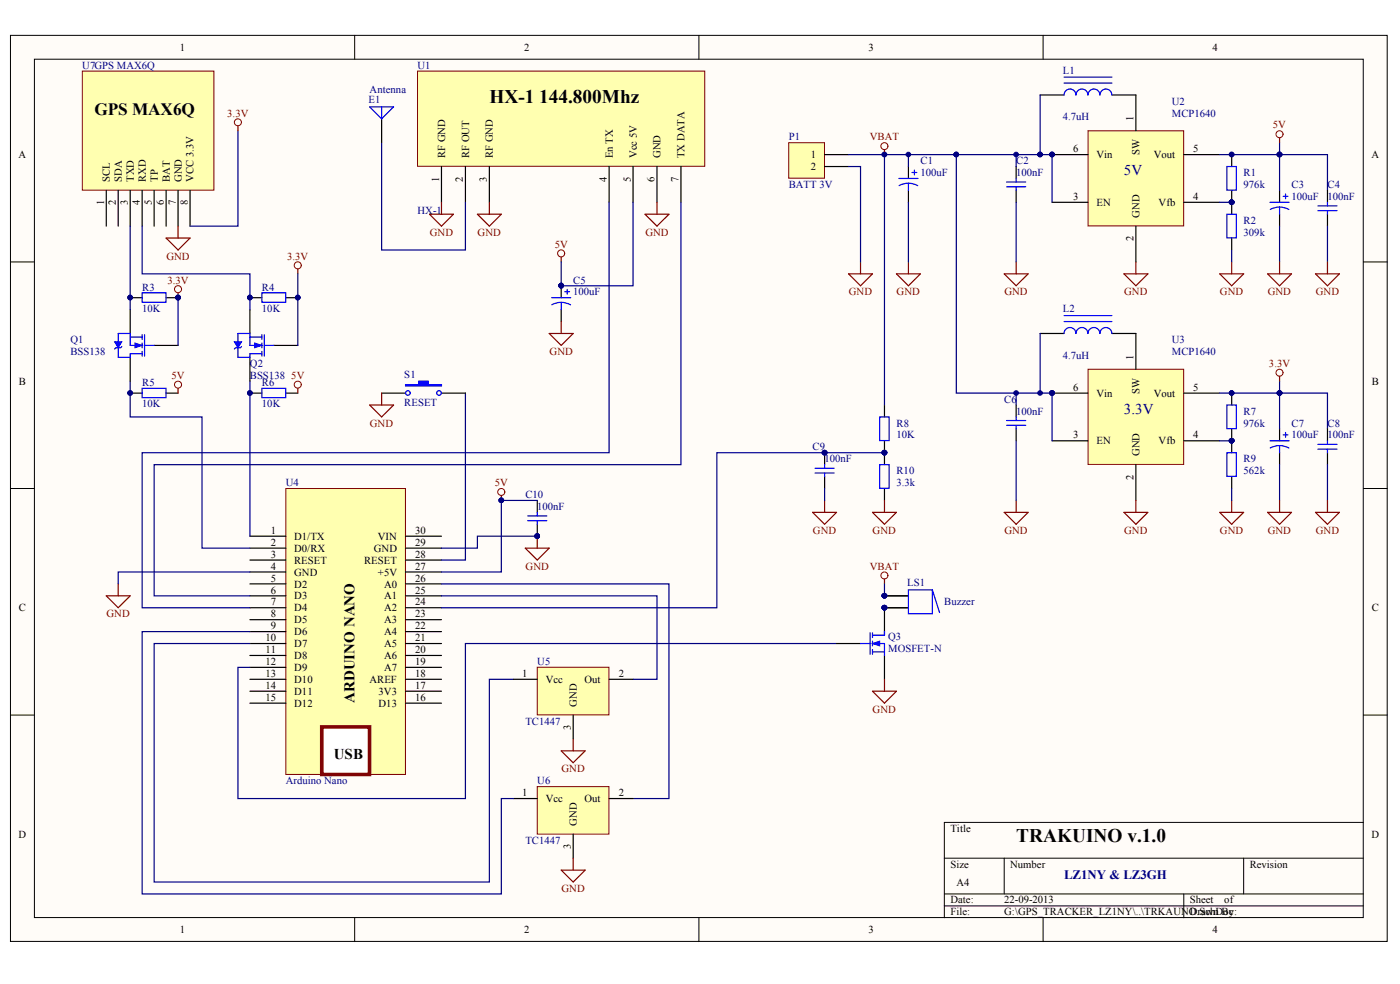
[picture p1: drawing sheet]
<svg xmlns="http://www.w3.org/2000/svg" width="288mm" height="202mm" viewBox="0 0 288 202" stroke-linecap="round" stroke-linejoin="round" font-family="sans-serif">
<g fill="#fffcf8" stroke="#000" stroke-width=".21">
<path d="M2.2 7.3h283v186.1h-283z"/>
<path d="M7.1 12.2h273.2v176.3h-273.2z"/>
</g>
<g fill="none" stroke="#000" stroke-width=".21">
<path d="M72.9 7.3v4.9M143.7 7.3v4.9M214.5 7.3v4.9M2.2 53.8h4.9M280.3 53.8h5M2.2 100.4h4.9M280.3 100.4h5M2.2 146.9h4.9M280.3 146.9h5M194.2 176.3h86.1M206.5 176.3v7.3M255.7 176.3v7.3"/>
<path d="M280.3 168.9h-86.1v19.6M72.9 188.5v4.9M143.7 188.5v4.9M194.2 183.6h86.1M194.2 186.1h86.1M214.5 188.5v4.9M243.4 183.6v4.9"/>
</g>
<path d="M223.7 26.9h19.7v19.5h-19.7z" fill="#ffffb0" stroke="#800000" stroke-width=".21"/>
<g fill="none" stroke="#000" stroke-width=".25">
<path d="M213.9 19.5h4.9M228.6 19.5h5v7.4M208.9 34.2v2.5M208.9 39.1v2.5M216.3 31.8h7.4M243.4 31.8h7.4M253.3 31.8v2.4M253.3 39.1v4.9M263.1 39.1v2.5M273 39.1v2.5M216.3 41.6h7.4M233.6 46.5v7.3"/>
<path d="M243.4 41.6h7.4M253.3 48.9v2.5M263.1 44v2.5M273 44v2.5"/>
</g>
<g fill="#000080" stroke="#000080" stroke-width=".21">
<circle cx="216.3" cy="31.7" r=".47"/>
<circle cx="253.3" cy="31.7" r=".47"/>
<circle cx="253.3" cy="41.5" r=".47"/>
<circle cx="263.1" cy="31.7" r=".47"/>
</g>
<g fill="none" stroke="#00f" stroke-width=".25">
<path d="M218.8 17.1h9.8M218.8 15.8h9.8M226.2 19.5a1.23 1.23 0 0 0-1.3-1.2 1.23 1.23 0 0 0-1.2 1.2 1.23 1.23 0 0 0-1.2-1.2 1.23 1.23 0 0 0-1.3 1.2 1.22 1.22 0 0 0-1.2-1.2 1.22 1.22 0 0 0-1.2 1.2M228.6 19.5a1.22 1.22 0 0 0-1.2-1.2 1.22 1.22 0 0 0-1.2 1.2M207 37.4h3.9M207 38.4h3.9M208.9 36.7v.7M208.9 38.4v.7M252.3 34.2h1.9v4.9h-1.9zM264.3 39.8v1M252.3 44h1.9v4.9h-1.9zM261.1 41.6h4"/>
<path d="M263.1 42.5l.8 .1 1.1 .4M263.1 42.5l-1.2 .2-.7 .3M263.1 42.5v1.5M263.8 40.3h1M271 42.3h3.9M271 43.3h3.9M273 41.6v.7M273 43.3v.7"/>
</g>
<path d="M263.1 28.3v1M206.5 56.3h4.9l-2.5 2.4zM208.9 53.8v2.5M231.1 56.3h4.9l-2.4 2.4zM233.6 53.8v2.5M250.8 56.3h4.9l-2.4 2.4zM253.3 53.8v2.5M260.6 56.3h5l-2.5 2.4zM263.1 53.8v2.5M270.5 56.3h4.9l-2.4 2.4zM273 53.8v2.5" fill="none" stroke="#800000" stroke-width=".25"/>
<path d="M250.8 31.8h22.2v7.3M263.1 29.3v9.8M208.9 41.6v12.2M250.8 41.6h2.5M253.3 51.4v2.4M263.1 46.5v7.3M273 46.5v7.3" fill="none" stroke="#000080" stroke-width=".25"/>
<circle cx="263.1" cy="27.6" r=".72" fill="none" stroke="#800000" stroke-width=".21"/>
<path d="M223.7 75.9h19.7v19.5h-19.7z" fill="#ffffb0" stroke="#800000" stroke-width=".21"/>
<g fill="none" stroke="#000" stroke-width=".25">
<path d="M213.9 68.5h4.9M228.6 68.5h5v7.4M208.9 83.2v2.5M208.9 88.1v2.5M216.3 80.8h7.4M216.3 90.6h7.4M233.6 95.5v7.3M243.4 80.8h7.4M243.4 90.6h7.4M253.3 80.8v2.4M253.3 88.1v4.9M253.3 97.9v2.5"/>
<path d="M263.1 88.1v2.5M263.1 93v2.5M273 88.1v2.5M273 93v2.5"/>
</g>
<g fill="#000080" stroke="#000080" stroke-width=".21">
<circle cx="216.3" cy="80.7" r=".47"/>
<circle cx="213.9" cy="80.7" r=".47"/>
<circle cx="253.3" cy="80.7" r=".47"/>
<circle cx="253.3" cy="90.5" r=".47"/>
<circle cx="263.1" cy="80.7" r=".47"/>
<circle cx="208.9" cy="80.7" r=".47"/>
<circle cx="208.9" cy="31.7" r=".47"/>
</g>
<g fill="none" stroke="#00f" stroke-width=".25">
<path d="M218.8 66.1h9.8M218.8 64.8h9.8M226.2 68.5a1.23 1.23 0 0 0-1.3-1.2 1.23 1.23 0 0 0-1.2 1.2 1.23 1.23 0 0 0-1.2-1.2 1.23 1.23 0 0 0-1.3 1.2 1.22 1.22 0 0 0-1.2-1.2 1.22 1.22 0 0 0-1.2 1.2M228.6 68.5a1.22 1.22 0 0 0-1.2-1.2 1.22 1.22 0 0 0-1.2 1.2M207 86.4h3.9M207 87.4h3.9M208.9 85.7v.7M208.9 87.4v.7M252.3 83.2h1.9v4.9h-1.9zM252.3 93h1.9v4.9h-1.9zM261.1 90.6h4M263.1 91.5l.8 .1 1.1 .4"/>
<path d="M263.1 91.5l-1.2 .2-.7 .3M263.1 91.5v1.5M263.8 89.3h1M264.3 88.8v1M271 91.3h3.9M271 92.3h3.9M273 90.6v.7M273 92.3v.7"/>
</g>
<path d="M263.1 77.3v1M206.5 105.3h4.9l-2.5 2.4zM208.9 102.8v2.5M231.1 105.3h4.9l-2.4 2.4zM233.6 102.8v2.5M250.8 105.3h4.9l-2.4 2.4zM253.3 102.8v2.5M260.6 105.3h5l-2.5 2.4zM263.1 102.8v2.5M270.5 105.3h4.9l-2.4 2.4zM273 102.8v2.5" fill="none" stroke="#800000" stroke-width=".25"/>
<path d="M208.9 31.8v2.4M213.9 68.5v12.3M263.1 78.3v9.8M208.9 80.8v2.4M208.9 90.6v12.2M250.8 80.8h22.2v7.3M250.8 90.6h2.5M263.1 95.5v7.3M273 95.5v7.3M253.3 100.4v2.4" fill="none" stroke="#000080" stroke-width=".25"/>
<circle cx="263.1" cy="76.6" r=".72" fill="none" stroke="#800000" stroke-width=".21"/>
<path d="M162.2 29.3h7.3v7.3h-7.3z" fill="#ffffb0" stroke="#800000" stroke-width=".21"/>
<path d="M169.6 31.8h4.9M169.6 34.2h4.9M186.8 34.2v2.5M186.8 39.1v2.5" fill="none" stroke="#000" stroke-width=".25"/>
<path d="M174.5 34.2h2.4v19.6M174.5 31.8h22.1M186.8 31.8v2.4M186.8 41.6v12.2" fill="none" stroke="#000080" stroke-width=".25"/>
<g fill="#000080" stroke="#000080" stroke-width=".21">
<circle cx="196.6" cy="31.7" r=".47"/>
<circle cx="186.8" cy="31.7" r=".47"/>
</g>
<path d="M174.5 56.3h4.9l-2.5 2.4zM176.9 53.8v2.5M184.3 56.3h4.9l-2.4 2.4zM186.8 53.8v2.5" fill="none" stroke="#800000" stroke-width=".25"/>
<path d="M184.8 36.7h4M186.8 37.6l.8 .1 1.1 .4M186.8 37.6l-1.2 .2-.7 .3M186.8 37.6v1.5M187.5 35.4h1M188 34.9v1" fill="none" stroke="#00f" stroke-width=".25"/>
<path d="M16.9 14.6h27.1v24.5h-27.1z" fill="#ffffb0" stroke="#800000" stroke-width=".21"/>
<path d="M21.8 39.1v7.4M24.3 39.1v7.4M26.8 39.1v7.4M29.2 39.1v7.4M31.7 39.1v7.4M34.2 39.1v7.4M36.6 39.1v7.4M39.1 39.1v7.4" fill="none" stroke="#000" stroke-width=".25"/>
<path d="M85.9 14.6h59v19.6h-59z" fill="#ffffb0" stroke="#800000" stroke-width=".21"/>
<path d="M90.8 34.2v7.4M95.7 34.2v7.4M100.6 34.2v7.4M125.2 34.2v7.4M130.2 34.2v7.4M135.1 34.2v7.4M140 34.2v7.4" fill="none" stroke="#000" stroke-width=".25"/>
<path d="M58.8 100.4h24.6v58.7h-24.6z" fill="#ffffb0" stroke="#800000" stroke-width=".21"/>
<g fill="none" stroke="#000" stroke-width=".25">
<path d="M51.4 117.5h7.4M51.4 120h7.4M51.4 115.1h7.4M51.4 112.6h7.4M51.4 110.2h7.4M83.4 117.5h7.4M83.4 120h7.4M51.4 122.4h7.4M51.4 124.9h7.4M51.4 127.3h7.4M51.4 129.7h7.4M51.4 132.2h7.4"/>
<path d="M51.4 134.6h7.4M51.4 137.1h7.4M51.4 139.5h7.4M83.4 122.4h7.4M83.4 124.9h7.4M83.4 127.3h7.4M83.4 129.7h7.4M83.4 132.2h7.4M83.4 134.6h7.4M83.4 137.1h7.4M83.4 139.5h7.4M51.4 142h7.4"/>
<path d="M51.4 144.4h7.4M83.4 142h7.4M83.4 144.4h7.4"/>
</g>
<path d="M66.2 149.3h9.8v9.8h-9.8z" fill="#fff" stroke="#800000" stroke-width=".74"/>
<g fill="none" stroke="#000" stroke-width=".25">
<path d="M78.5 24.4v4.9M115.4 58.7v2.5M115.4 63.6v2.5M78.5 80.8h4.9M90.8 80.8h4.9M169.6 93v2.5M169.6 97.9v2.5M181.9 83.2v2.5M181.9 90.6v4.9M83.4 115.1h7.4M83.4 112.6h7.4M83.4 110.2h7.4"/>
<path d="M181.9 100.4v2.4M172 132.2h4.9M181.9 134.6v4.9M181.9 122.4h4.9M186.8 124.9h-4.9v4.8"/>
</g>
<g fill="none" stroke="#000080" stroke-width=".25">
<path d="M213.9 19.5v12.3M48.9 26.9v19.6h-9.8M78.5 29.3v22.1h17.2v-9.8M181.9 31.8v51.4M125.2 41.6v51.4h-96v31.9h22.2M130.2 41.6v17.1h-14.8v-4.9M140 41.6v53.9h-108.3v26.9h19.7M216.3 41.6v-9.8h-19.7v49h19.7v9.8M26.8 78.3v7.4h14.7v26.9h9.9M51.4 78.3v31.9M95.7 80.8v34.3h-4.9M181.9 93h-34.5v31.9h-56.6"/>
<path d="M90.8 120h46.8v44h-7.4M169.6 100.4v2.4M181.9 120v2.4M51.4 132.2h-19.7v49h68.9v-41.7h4.9M90.8 122.4h44.3v17.1h-4.9M172 132.2h-76.3v31.8h-46.8v-26.9h2.5"/>
</g>
<g fill="#000080" stroke="#000080" stroke-width=".21">
<circle cx="216.3" cy="80.7" r=".47"/>
<circle cx="196.6" cy="31.7" r=".47"/>
<circle cx="213.9" cy="31.7" r=".47"/>
<circle cx="216.3" cy="31.7" r=".47"/>
<circle cx="115.4" cy="58.7" r=".48"/>
<circle cx="181.9" cy="93" r=".47"/>
<circle cx="169.5" cy="93" r=".47"/>
<circle cx="103.1" cy="102.8" r=".47"/>
<circle cx="110.5" cy="110.1" r=".47"/>
<circle cx="181.9" cy="124.8" r=".47"/>
<circle cx="181.9" cy="31.7" r=".47"/>
<circle cx="181.9" cy="122.4" r=".47"/>
</g>
<g fill="none" stroke="#800000" stroke-width=".25">
<path d="M48.9 25.9v1M181.9 30.8v1M34.2 48.9h4.9l-2.5 2.5zM36.6 46.5v2.4M88.3 44h4.9l-2.4 2.5zM90.8 41.6v2.4M98.2 44h4.9l-2.5 2.5zM100.6 41.6v2.4M115.4 52.8v1M132.6 44h5l-2.5 2.5zM135.1 41.6v2.4M112.9 68.5h5l-2.5 2.5z"/>
<path d="M115.4 66.1v2.4M76 83.2h4.9l-2.4 2.5zM78.5 80.8v2.4M24.3 120v2.4M103.1 101.8v1M108 112.6h4.9l-2.4 2.5zM110.5 110.2v2.4M167.1 105.3h4.9l-2.4 2.4zM169.6 102.8v2.5M179.4 105.3h4.9l-2.4 2.4zM181.9 102.8v2.5M181.9 119v1"/>
<path d="M21.8 122.4h5l-2.5 2.5zM181.9 139.5v2.5M179.4 142h4.9l-2.4 2.4z"/>
</g>
<g fill="none" stroke="#800000" stroke-width=".21">
<circle cx="48.9" cy="25.1" r=".72"/>
<circle cx="181.9" cy="30" r=".72"/>
<circle cx="115.4" cy="52.1" r=".72"/>
<circle cx="103.1" cy="101.1" r=".72"/>
<circle cx="181.9" cy="118.2" r=".72"/>
</g>
<g fill="none" stroke="#00f" stroke-width=".25">
<path d="M76 22h4.9l-2.4 2.4zM78.5 22v2.4M116.1 59.9h1M116.6 59.4v1M113.4 61.2h4M113.5 62.6a3.9 3.9 0 0 1 3.8 0M115.4 62.1v1.5M167.6 96.2h3.9M167.6 97.2h3.9M169.6 95.5v.7M169.6 97.2v.7M180.9 85.7h1.9v4.8h-1.9z"/>
<path d="M180.9 95.5h1.9v4.8h-1.9zM176.9 132.2h2M178.9 130v4.4M179.4 132.2h2.5v2.4M179.4 133.9h2.5M179.4 130v1M179.4 131.7v1M179.4 133.4v1M181.9 129.7v.8h-2.5M186.8 121.2h4.9v4.9h-4.9zM191.7 121.2l1.5 4.6"/>
<circle cx="83.9" cy="80.7" r=".47"/>
<circle cx="90.3" cy="80.7" r=".47"/>
</g>
<path d="M83.4 79h2.7v-.7h2v.7h2.7v.3h-7.4z" fill-rule="evenodd" fill="#00f" stroke="#00f" stroke-width=".25"/>
<path d="M179.4 132.2l1.5-.5v1z" fill="#00f" stroke="#00f" stroke-width=".21"/>
<path d="M110.5 137.1h14.7v9.7h-14.7z" fill="#ffffb0" stroke="#800000" stroke-width=".21"/>
<path d="M105.5 139.5h5M125.2 139.5h5M117.9 146.9v4.9" fill="none" stroke="#000" stroke-width=".25"/>
<path d="M110.5 161.6h14.7v9.7h-14.7z" fill="#ffffb0" stroke="#800000" stroke-width=".21"/>
<g fill="none" stroke="#000" stroke-width=".25">
<path d="M26.8 63.6v4.9M26.8 73.4v4.9M26.8 61.2h2.4M31.7 71h4.9M34.2 61.2h2.4M51.4 63.6v4.9M51.4 73.4v4.9M51.4 61.2h2.4M56.3 71h4.9M58.8 61.2h2.4M26.8 80.8h2.4M34.2 80.8h2.4"/>
<path d="M51.4 80.8h2.4M58.8 80.8h2.4M110.5 102.8v2.5M110.5 107.7v2.5M105.5 164h5M117.9 171.4v4.9M125.2 164h5"/>
</g>
<path d="M26.8 46.5v17.1M29.2 46.5v9.8h22.2v7.3M61.2 56.3v14.7M36.6 61.2v9.8M51.4 117.5h-27.1v2.5M110.5 102.8h-7.4v14.7h-12.3M110.5 110.2h-12.3v2.4h-7.4M51.4 129.7h-22.2v53.9h73.9v-19.6h2.4" fill="none" stroke="#000080" stroke-width=".25"/>
<path d="M61.2 55.3v1M36.6 60.2v1M36.6 79.8v1M61.2 79.8v1M115.4 154.2h4.9l-2.4 2.5zM117.9 151.8v2.4M115.4 178.7h4.9l-2.4 2.5zM117.9 176.3v2.4" fill="none" stroke="#800000" stroke-width=".25"/>
<g fill="#000080" stroke="#000080" stroke-width=".21">
<circle cx="110.5" cy="110.1" r=".47"/>
<circle cx="36.6" cy="61.1" r=".48"/>
<circle cx="51.4" cy="61.1" r=".48"/>
<circle cx="61.2" cy="61.1" r=".48"/>
<circle cx="26.8" cy="61.1" r=".48"/>
<circle cx="26.8" cy="80.7" r=".47"/>
<circle cx="51.4" cy="80.7" r=".47"/>
<circle cx="103.1" cy="102.8" r=".47"/>
</g>
<g fill="none" stroke="#00f" stroke-width=".25">
<path d="M24.3 71.4v2h2.5v-.7h2.4M24.3 70.2v-1.7h2.5v2.5h2.4M25 71.2l-.2 .2h-1l-.2 .3M26.8 69.2h2.4M29.2 60.2h4.9v1.9h-4.9zM29.2 79.8h4.9v1.9h-4.9zM29.2 68.8v.9M29.2 70.5v.9M29.2 72.2v1M29.7 71h2M29.7 68.8v4.4M48.9 71.4v2h2.5v-.7h2.4"/>
<path d="M48.9 70.2v-1.7h2.5v2.5h2.4M49.7 71.2l-.3 .2h-1l-.2 .3M51.4 69.2h2.4M53.8 60.2h4.9v1.9h-4.9zM53.8 79.8h4.9v1.9h-4.9zM53.8 68.8v.9M53.8 70.5v.9M53.8 72.2v1M54.3 71h2M54.3 68.8v4.4M108.5 106h3.9M108.5 107h3.9"/>
<path d="M110.5 105.3v.7M110.5 107v.7"/>
</g>
<g fill="#00f" stroke="#00f" stroke-width=".21">
<path d="M27.8 70.5l1.4 .5-1.4 .4z"/>
<path d="M23.6 70.2h1.4l-.7 1.2z"/>
<path d="M52.4 70.5l1.4 .5-1.4 .4z"/>
<path d="M48.2 70.2h1.5l-.8 1.2z"/>
</g>
<g fill="none" stroke="#800000" stroke-width=".21">
<circle cx="36.6" cy="59.4" r=".72"/>
<circle cx="61.2" cy="54.5" r=".72"/>
<circle cx="36.6" cy="79" r=".72"/>
<circle cx="61.2" cy="79" r=".72"/>
</g>
<g font-size="4">
<text x="100.6" y="21.1">HX-1 144.800Mhz</text>
<text x="209" y="173">TRAKUINO v.1.0</text>
</g>
<text font-size="3.5" x="19.4" y="23.6">GPS MAX6Q</text>
<g font-size="3.1" fill="#000080">
<text x="231.1" y="36">5V</text>
<text x="231.1" y="85">3.3V</text>
</g>
<g font-size="3.1">
<text x="72.9" y="144.4" transform="rotate(-90 72.9 144.4)">ARDUINO NANO</text>
<text x="68.6" y="156">USB</text>
</g>
<text font-size="2.7" fill="#000080" x="218.8" y="180.6">LZ1NY &amp; LZ3GH</text>
<g font-size="2.2">
<text x="37" y="10.5">1</text>
<text x="107.8" y="10.5">2</text>
<text x="178.5" y="10.5">3</text>
<text x="249.3" y="10.5">4</text>
<text x="233.1" y="24.9" transform="rotate(-90 233.1 24.9)">1</text>
<text x="3.8" y="32.5">A</text>
<text x="91.5" y="32.5" transform="rotate(-90 91.5 32.5)">RF GND</text>
<text x="96.5" y="32.5" transform="rotate(-90 96.5 32.5)">RF OUT</text>
<text x="101.4" y="32.5" transform="rotate(-90 101.4 32.5)">RF GND</text>
<text x="126" y="32.5" transform="rotate(-90 126 32.5)">En TX</text>
<text x="130.9" y="32.5" transform="rotate(-90 130.9 32.5)">Vcc 5V</text>
<text x="135.8" y="32.5" transform="rotate(-90 135.8 32.5)">GND</text>
<text x="140.8" y="32.5" transform="rotate(-90 140.8 32.5)">TX DATA</text>
<text x="166.7" y="32.5">1</text>
<text x="166.7" y="34.9">2</text>
<text x="220.6" y="31.3">6</text>
<text x="225.5" y="32.5">Vin</text>
<text x="234.3" y="31.9" transform="rotate(-90 234.3 31.9)">SW</text>
<text x="237.2" y="32.5">Vout</text>
<text x="245.4" y="31.3">5</text>
<text x="282" y="32.5">A</text>
<text x="22.6" y="37.4" transform="rotate(-90 22.6 37.4)">SCL</text>
<text x="25.1" y="37.4" transform="rotate(-90 25.1 37.4)">SDA</text>
<text x="27.5" y="37.4" transform="rotate(-90 27.5 37.4)">TXD</text>
<text x="30" y="37.4" transform="rotate(-90 30 37.4)">RXD</text>
<text x="32.4" y="37.4" transform="rotate(-90 32.4 37.4)">TP</text>
<text x="34.9" y="37.4" transform="rotate(-90 34.9 37.4)">BAT</text>
<text x="37.4" y="37.4" transform="rotate(-90 37.4 37.4)">GND</text>
<text x="39.8" y="37.4" transform="rotate(-90 39.8 37.4)">VCC 3.3V</text>
<text x="90.3" y="37.3" transform="rotate(-90 90.3 37.3)">1</text>
<text x="95.2" y="37.3" transform="rotate(-90 95.2 37.3)">2</text>
<text x="100.1" y="37.3" transform="rotate(-90 100.1 37.3)">3</text>
<text x="124.8" y="37.3" transform="rotate(-90 124.8 37.3)">4</text>
<text x="129.7" y="37.3" transform="rotate(-90 129.7 37.3)">5</text>
<text x="134.6" y="37.3" transform="rotate(-90 134.6 37.3)">6</text>
<text x="139.5" y="37.3" transform="rotate(-90 139.5 37.3)">7</text>
<text x="220.6" y="41.1">3</text>
<text x="245.4" y="41.1">4</text>
<text x="21.4" y="42.2" transform="rotate(-90 21.4 42.2)">1</text>
<text x="23.8" y="42.2" transform="rotate(-90 23.8 42.2)">2</text>
<text x="26.3" y="42.2" transform="rotate(-90 26.3 42.2)">3</text>
<text x="28.8" y="42.2" transform="rotate(-90 28.8 42.2)">4</text>
<text x="31.2" y="42.2" transform="rotate(-90 31.2 42.2)">5</text>
<text x="33.7" y="42.2" transform="rotate(-90 33.7 42.2)">6</text>
<text x="36.1" y="42.2" transform="rotate(-90 36.1 42.2)">7</text>
<text x="38.6" y="42.2" transform="rotate(-90 38.6 42.2)">8</text>
<text x="225.5" y="42.3">EN</text>
<text x="234.3" y="44.8" transform="rotate(-90 234.3 44.8)">GND</text>
<text x="238.2" y="42.3">Vfb</text>
<text x="233.1" y="49.5" transform="rotate(-90 233.1 49.5)">2</text>
<text x="233.1" y="73.9" transform="rotate(-90 233.1 73.9)">1</text>
<text x="3.9" y="79.1">B</text>
<text x="220.6" y="80.3">6</text>
<text x="225.5" y="81.5">Vin</text>
<text x="234.3" y="80.9" transform="rotate(-90 234.3 80.9)">SW</text>
<text x="237.2" y="81.5">Vout</text>
<text x="245.4" y="80.3">5</text>
<text x="282.1" y="79.1">B</text>
<text x="220.6" y="90.1">3</text>
<text x="225.5" y="91.3">EN</text>
<text x="234.3" y="93.7" transform="rotate(-90 234.3 93.7)">GND</text>
<text x="238.2" y="91.3">Vfb</text>
<text x="245.4" y="90.1">4</text>
<text x="233.1" y="98.5" transform="rotate(-90 233.1 98.5)">2</text>
<text x="55.7" y="112.1">2</text>
<text x="55.7" y="109.7">1</text>
<text x="60.5" y="113.4">D0/RX</text>
<text x="60.5" y="110.9">D1/TX</text>
<text x="76.9" y="113.4">GND</text>
<text x="77.7" y="110.9">VIN</text>
<text x="85.4" y="112.1">29</text>
<text x="85.4" y="109.7">30</text>
<text x="55.7" y="117">4</text>
<text x="55.7" y="119.5">5</text>
<text x="55.7" y="114.6">3</text>
<text x="60.5" y="118.3">GND</text>
<text x="60.5" y="115.8">RESET</text>
<text x="74.9" y="115.8">RESET</text>
<text x="77.7" y="118.3">+5V</text>
<text x="85.4" y="117">27</text>
<text x="85.4" y="119.5">26</text>
<text x="85.4" y="114.6">28</text>
<text x="3.9" y="125.6">C</text>
<text x="55.7" y="121.9">6</text>
<text x="55.7" y="124.4">7</text>
<text x="60.5" y="120.7">D2</text>
<text x="60.5" y="123.1">D3</text>
<text x="60.5" y="125.6">D4</text>
<text x="79" y="120.7">A0</text>
<text x="79" y="123.1">A1</text>
<text x="79" y="125.6">A2</text>
<text x="85.4" y="121.9">25</text>
<text x="85.4" y="124.4">24</text>
<text x="282.1" y="125.6">C</text>
<text x="54.6" y="131.7">10</text>
<text x="55.7" y="126.8">8</text>
<text x="55.7" y="129.3">9</text>
<text x="60.5" y="128">D5</text>
<text x="60.5" y="130.5">D6</text>
<text x="79" y="128">A3</text>
<text x="79" y="130.5">A4</text>
<text x="85.4" y="126.8">23</text>
<text x="85.4" y="129.3">22</text>
<text x="85.4" y="131.7">21</text>
<text x="54.6" y="134.2">11</text>
<text x="54.6" y="136.6">12</text>
<text x="60.5" y="133">D7</text>
<text x="60.5" y="135.4">D8</text>
<text x="60.5" y="137.9">D9</text>
<text x="79" y="133">A5</text>
<text x="79" y="135.4">A6</text>
<text x="79" y="137.9">A7</text>
<text x="85.4" y="134.2">20</text>
<text x="85.4" y="136.6">19</text>
<text x="54.6" y="139.1">13</text>
<text x="54.6" y="141.5">14</text>
<text x="54.6" y="144">15</text>
<text x="60.5" y="140.3">D10</text>
<text x="60.5" y="142.7">D11</text>
<text x="76" y="140.3">AREF</text>
<text x="77.8" y="142.7">3V3</text>
<text x="85.4" y="139.1">18</text>
<text x="85.4" y="141.5">17</text>
<text x="85.4" y="144">16</text>
<text x="107.4" y="139.1">1</text>
<text x="112.2" y="140.3">Vcc</text>
<text x="120.2" y="140.3">Out</text>
<text x="127.2" y="139.1">2</text>
<text x="60.5" y="145.2">D12</text>
<text x="77.8" y="145.2">D13</text>
<text x="117.4" y="149.9" transform="rotate(-90 117.4 149.9)">3</text>
<text x="118.6" y="145.2" transform="rotate(-90 118.6 145.2)">GND</text>
<text x="107.4" y="163.6">1</text>
<text x="112.2" y="164.8">Vcc</text>
<text x="120.2" y="164.8">Out</text>
<text x="127.2" y="163.6">2</text>
<text x="3.8" y="172.2">D</text>
<text x="118.6" y="169.7" transform="rotate(-90 118.6 169.7)">GND</text>
<text x="195.4" y="170.9">Title</text>
<text x="282" y="172.2">D</text>
<text x="117.4" y="174.5" transform="rotate(-90 117.4 174.5)">3</text>
<text x="195.4" y="178.3">Size</text>
<text x="207.7" y="178.3">Number</text>
<text x="257" y="178.3">Revision</text>
<text x="195.4" y="185.6">Date:</text>
<text x="196.6" y="181.9">A4</text>
<text x="206.5" y="185.6">22-09-2013</text>
<text x="244.6" y="185.6">Sheet</text>
<text x="251.7" y="185.6">of</text>
<text x="37" y="191.8">1</text>
<text x="107.8" y="191.8">2</text>
<text x="178.5" y="191.8">3</text>
<text x="195.4" y="188">File:</text>
<text x="206.5" y="188">G:\GPS_TRACKER_LZ1NY\..\TRKAUNO.SchDoc</text>
<text x="244.6" y="188">Drawn By:</text>
<text x="249.3" y="191.8">4</text>
</g>
<g font-size="2.2" fill="#000080">
<text x="16.9" y="14.1">U7GPS MAX6Q</text>
<text x="85.8" y="14.1">U1</text>
<text x="218.5" y="15.1">L1</text>
<text x="75.8" y="21.2">E1</text>
<text x="76" y="19">Antenna</text>
<text x="240.9" y="21.5">U2</text>
<text x="240.9" y="23.9">MCP1640</text>
<text x="162.2" y="28.8">P1</text>
<text x="218.5" y="24.7">4.7uH</text>
<text x="189.3" y="33.7">C1</text>
<text x="209" y="33.7">C2</text>
<text x="162.2" y="38.6">BATT 3V</text>
<text x="189.3" y="36.2">100uF</text>
<text x="209" y="36.2">100nF</text>
<text x="255.7" y="38.6">976k</text>
<text x="255.7" y="36.2">R1</text>
<text x="265.6" y="41.1">100uF</text>
<text x="265.6" y="38.6">C3</text>
<text x="272.9" y="41.1">100nF</text>
<text x="272.9" y="38.6">C4</text>
<text x="85.8" y="44">HX-1</text>
<text x="255.7" y="46">R2</text>
<text x="255.7" y="48.4">309k</text>
<text x="29.2" y="59.7">R3</text>
<text x="53.9" y="59.7">R4</text>
<text x="117.9" y="58.2">C5</text>
<text x="29.2" y="64.1">10K</text>
<text x="53.9" y="64.1">10K</text>
<text x="117.9" y="60.7">100uF</text>
<text x="218.5" y="64.1">L2</text>
<text x="14.5" y="70.5">Q1</text>
<text x="240.9" y="70.5">U3</text>
<text x="14.5" y="72.9">BSS138</text>
<text x="51.4" y="75.4">Q2</text>
<text x="51.4" y="77.8">BSS138</text>
<text x="83.1" y="77.6">S1</text>
<text x="218.5" y="73.7">4.7uH</text>
<text x="240.9" y="72.9">MCP1640</text>
<text x="29.2" y="83.7">10K</text>
<text x="29.2" y="79.3">R5</text>
<text x="53.9" y="83.7">10K</text>
<text x="53.9" y="79.3">R6</text>
<text x="83.1" y="83.4">RESET</text>
<text x="206.5" y="82.7">C6</text>
<text x="184.3" y="87.6">R8</text>
<text x="209" y="85.2">100nF</text>
<text x="255.7" y="87.6">976k</text>
<text x="255.7" y="85.2">R7</text>
<text x="265.6" y="87.6">C7</text>
<text x="272.9" y="87.6">C8</text>
<text x="167.1" y="92.5">C9</text>
<text x="169.6" y="95">100nF</text>
<text x="184.3" y="90.1">10K</text>
<text x="255.7" y="95">R9</text>
<text x="265.6" y="90.1">100uF</text>
<text x="272.9" y="90.1">100nF</text>
<text x="58.8" y="99.9">U4</text>
<text x="184.3" y="99.9">3.3k</text>
<text x="184.3" y="97.4">R10</text>
<text x="255.7" y="97.4">562k</text>
<text x="108" y="102.3">C10</text>
<text x="110.5" y="104.8">100nF</text>
<text x="186.5" y="120.4">LS1</text>
<text x="194.2" y="124.4">Buzzer</text>
<text x="182.6" y="131.5">Q3</text>
<text x="110.5" y="136.6">U5</text>
<text x="182.6" y="133.9">MOSFET-N</text>
<text x="108" y="148.9">TC1447</text>
<text x="58.8" y="161.1">Arduino Nano</text>
<text x="110.5" y="161.1">U6</text>
<text x="108" y="173.4">TC1447</text>
</g>
<g font-size="2.2" fill="#800000">
<text x="46.7" y="23.9">3.3V</text>
<text x="178.8" y="28.8">VBAT</text>
<text x="261.7" y="26.4">5V</text>
<text x="34.2" y="53.3">GND</text>
<text x="59.1" y="53.3">3.3V</text>
<text x="88.4" y="48.4">GND</text>
<text x="98.2" y="48.4">GND</text>
<text x="114.1" y="50.9">5V</text>
<text x="132.7" y="48.4">GND</text>
<text x="34.4" y="58.2">3.3V</text>
<text x="174.5" y="60.7">GND</text>
<text x="184.4" y="60.7">GND</text>
<text x="206.5" y="60.7">GND</text>
<text x="231.1" y="60.7">GND</text>
<text x="250.8" y="60.7">GND</text>
<text x="260.7" y="60.7">GND</text>
<text x="270.5" y="60.7">GND</text>
<text x="35.3" y="77.8">5V</text>
<text x="59.9" y="77.8">5V</text>
<text x="113" y="72.9">GND</text>
<text x="260.9" y="75.4">3.3V</text>
<text x="76.1" y="87.6">GND</text>
<text x="101.7" y="99.9">5V</text>
<text x="167.2" y="109.7">GND</text>
<text x="179.4" y="109.7">GND</text>
<text x="206.5" y="109.7">GND</text>
<text x="231.1" y="109.7">GND</text>
<text x="250.8" y="109.7">GND</text>
<text x="260.7" y="109.7">GND</text>
<text x="270.5" y="109.7">GND</text>
<text x="108.1" y="117">GND</text>
<text x="178.8" y="117">VBAT</text>
<text x="21.9" y="126.8">GND</text>
<text x="179.4" y="146.4">GND</text>
<text x="115.4" y="158.7">GND</text>
<text x="115.4" y="183.2">GND</text>
</g>
</svg>
